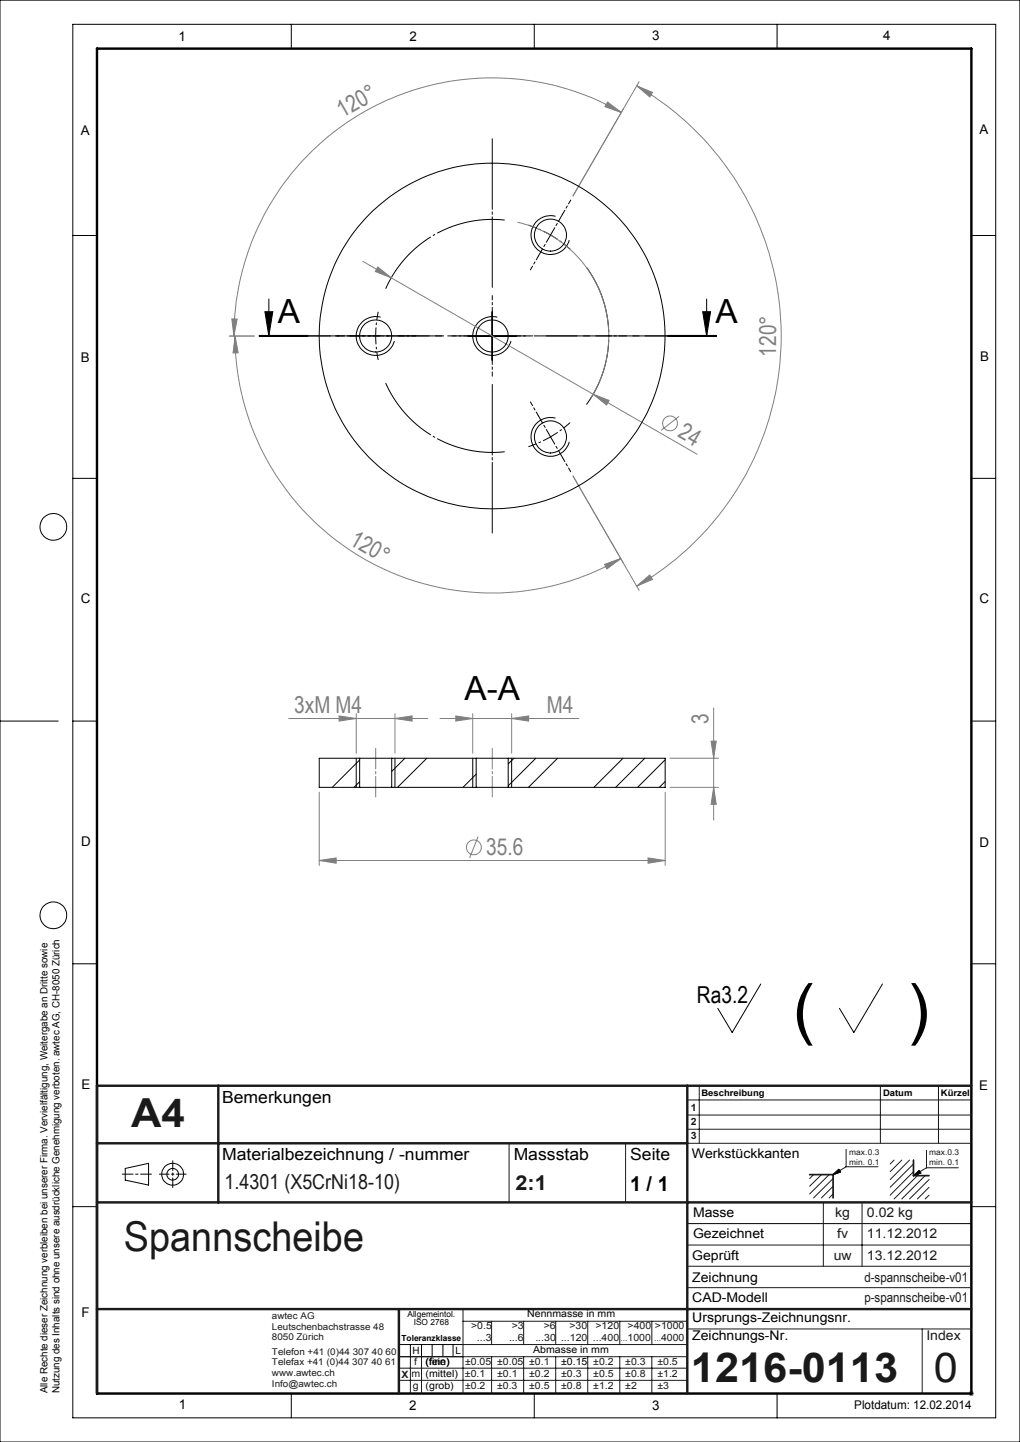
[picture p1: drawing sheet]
<svg xmlns="http://www.w3.org/2000/svg" width="210mm" height="297mm" viewBox="0 0 210 297" stroke-linecap="round" stroke-linejoin="round" font-family="sans-serif">
<g fill="none" stroke="#000" stroke-width=".21">
<path d="M0 0h210v297h-210zM15 5h190v287h-190zM60 5v5M110 5v5M160 5v5M15 48.5h5M114.4 44.6a4 4 0 0 0-4.9 2.8 4 4 0 0 0 2.8 4.9 4 4 0 0 0 4.9-2.8M200 48.5h5M53.4 69.2h10M53.4 69.3h10M53.4 69.1h10M54.5 64.2h1.7l-.8 5z"/>
<path d="M55.4 61.6v7.6M78.4 65.3a4 4 0 0 0-4.9 2.9 4 4 0 0 0 2.8 4.9 4 4 0 0 0 4.9-2.9M96.3 69.2h10M101.3 64.2v10M102.4 65.3a4 4 0 0 0-4.9 2.9 4 4 0 0 0 2.8 4.9 4 4 0 0 0 4.9-2.9M137.5 69.1h10zM137.5 69.2h10M137.5 69.3h10M144.7 64.2h1.6l-.8 5zM145.5 61.6v7.6M15 98.5h5M114.4 86.1a4 4 0 0 0-5 2.8 4 4 0 0 0 2.9 5 4 4 0 0 0 4.9-2.9"/>
<path d="M200 98.5h5M0 148.5h12M15 148.5h5M73.3 156.2v6M81.3 156.2v6M97.3 156.2v6M105.3 156.2v6M200 148.5h5M15 198.5h5M200 198.5h5M156.6 202.7l-5.9 10-2.9-5M181.7 202.7l-5.9 10-3-5"/>
<path d="M200 223.6v63.4h-180M15 248.5h5M25.8 240.7l4.8-1.1v4.5l-4.8-1zM141.5 252h58.5M200 248.5h5M82.1 276.9h13.2M84.5 276.9v2.5M86.8 276.9v2.5M89 276.9v2.5M91.2 276.9v2.5M93.3 276.9v2.5M60 287v5"/>
<path d="M110 287v5M160 287v5"/>
<circle cx="11" cy="108.5" r="2.76"/>
<circle cx="11" cy="188.5" r="2.76"/>
<circle cx="35.6" cy="241.9" r="1.19"/>
<circle cx="35.6" cy="241.9" r="2.26"/>
</g>
<g fill="none" stroke="#808080" stroke-width=".21">
<path d="M131.1 17.7l3.2 1.3-.5 1zM131.1 17.7a59.5 59.5 0 0 1 0 103M131.6 16.8l-13.6 23.6M125.1 21l2.8 2.2-3.3-1.2zM127.9 23.2a53.2 53.2 0 0 0-79.7 46M74.7 53.8l5.8 3.4M77.8 55l2.7 2.2-3.2-1.3zM80.5 57.2l63 36.4M106.5 45.8a24 24 0 0 1 15.1 36.3M47.2 69.2h5.2M47.7 65.7h1.1l-.6 3.5zM48.4 69.2l.6 3.5h-1z"/>
<path d="M48.4 69.2a52.9 52.9 0 0 0 79.4 45.8M118 98l13.6 23.6M122.1 81.2l3.3 1.3-.5 .9zM139.8 85.8l-3.7 2.8M124.5 116.2l3.3-1.2-2.8 2.2zM131.1 120.7l2.7-2.3 .5 .9zM59.4 148h28.7M69.8 147.5l3.5 .5-3.5 .5zM73.3 147v8.1M81.3 148l3.5-.5v1zM81.3 147v8.1M90.6 148h28.6"/>
<path d="M93.8 147.5l3.5 .5-3.5 .5zM97.3 147v8.1M105.3 148l3.5-.5v1zM105.3 147v8.1M137.9 156.2h10M146.4 152.6h1.1l-.6 3.6zM146.9 145.8v23.1M65.7 177.2l3.5-.5v1.1zM65.7 163.2v15.1M65.7 177.2h71.2M98.4 172.3l-1.7 4.4M133.4 176.7l3.5 .5-3.5 .6z"/>
<path d="M136.9 163.2v15.1M137.9 162.2h10M146.9 162.2l.6 3.5h-1.1zM199.5 287h1M199.6 286.7l.7 .7M200 286.5v1M200.3 286.7l-.7 .7"/>
<circle cx="138" cy="87.2" r="1.53"/>
<circle cx="97.6" cy="174.5" r="1.53"/>
</g>
<path d="M35.6 239.1v5.5M32.8 241.8h5.5" fill="none" stroke="#000" stroke-width=".21" stroke-dasharray="15.2 .5 .5 .5" stroke-dashoffset="13.3"/>
<path d="M25.2 241.8h6" fill="none" stroke="#000" stroke-width=".21" stroke-dasharray="15.2 .5 .5 .5" stroke-dashoffset="13"/>
<path d="M20 10h180v277h-180z" fill="none" stroke="#000" stroke-width=".5"/>
<g fill="none" stroke="#191924" stroke-width=".21">
<path d="M20 223.7v63.2M104.8 235.7v11.9M128.8 235.7v11.9M141.5 232.6h58.5M141.5 226.6h58.5M141.5 229.7h58.5M141.5 235.5h58.5M144 223.6v11.9M174.2 236.7v3.6M181.3 223.6v11.9M184.1 238.9l-.8 .8M185.7 238.9l-2.4 2.4"/>
<path d="M187.3 238.9l-4 4.1M188.1 239.7l-4.8 4.8M190.7 236.9v3.6M193.2 223.6v11.9M141.5 256.4h58.5M167.5 241.9l-.8 .8M169.1 241.9l-2.4 2.4M169.5 247.6v13.2M170.7 241.9l-4 4M171.5 241.9l1.2-1.1 .3 .6zM171.5 245.9l-.8 .8M171.5 244.3l-2.4 2.4"/>
<path d="M171.5 242.7l-4 4M174.2 240.3l-2.7 1.6M174.2 240.3h6.6M177.5 247.6v13.2M188.1 241.3l-4.8 4.9M188.9 242.1l-4.8 4.8M189.3 241.1l.3 .5M189.3 241.1l-1.2 1M189.6 241.6l-1.5 .5M190.5 242.1l-4.8 4.8M190.7 240.5l-2.6 1.6M190.7 240.5h6.6"/>
<path d="M191.3 246.2l-.8 .7M191.3 244.5l-2.4 2.4M191.3 243l-4 3.9M82.1 279.4h59.4M84.5 279.4v7.6M86.8 279.4v7.6M95.3 276.9h46.2M95.3 272.1h46.2M95.3 269.6v17.4M101.2 272.1v4.8M101.2 279.4v7.6M107.8 272.1v4.8"/>
<path d="M107.8 279.4v7.6M114.4 272.1v4.8M114.4 279.4v7.6M121 272.1v4.8M121 279.4v7.6M127.6 272.1v4.8M127.6 279.4v7.6M134.2 272.1v4.8M134.2 279.4v7.6M141.5 273.7h58.5M141.5 265.2h58.5M141.5 260.8h58.5"/>
<path d="M189.9 273.7v13.3M82.1 281.8h59.4M82.1 284.3h59.4"/>
</g>
<path d="M20 235.5h121.5M44.9 223.6v24M141.5 223.6v63.4M200 223.6h-180v63.3M20 247.6h180M20 269.6h180M82.1 269.6v17.4" fill="none" stroke="#191924" stroke-width=".5"/>
<path d="M188.1 238.9v3.2h3.2M166.7 241.9h4.8v4.8" fill="none" stroke="#191924" stroke-width=".35"/>
<path d="M188.1 242.1l1.5-.5-.2-.3zM171.5 241.9l1.4-.8-.2-.3zM171.5 241.9l1.5-.5-.1-.3zM188.1 242.1l1.3-.8-.1-.2z" fill-rule="evenodd" fill="#000"/>
<path d="M113.3 48.4l-2.2-1.1-2.3-.9M113.3 48.4l2.1 1.4 2 1.5M77.3 69.2l.2 2.5 .4 2.5M77.3 69.2l.2-2.5 .4-2.5M113.3 90l2.1-1.4 2-1.6M113.3 90l-2.2 1.1-2.3 .9" fill="none" stroke="#000" stroke-width=".21" stroke-dasharray="15.2 .5 .5 .5" stroke-dashoffset="13.5" stroke-linecap="butt"/>
<path d="M103.9 45.3a24 24 0 0 0-24.5 14.2M79.4 78.9a24 24 0 0 0 24.5 14.1M120.7 83.3a24 24 0 0 0 0-28.3" fill="none" stroke="#000" stroke-width=".21" stroke-dasharray="15.2 .5 .5 .5" stroke-dashoffset=".9" stroke-linecap="butt"/>
<path d="M101.3 59.2v-30.6M91.3 69.2h-30.6M101.3 79.2v30.6M111.3 69.2h30.6" fill="none" stroke="#000" stroke-width=".21" stroke-dasharray="15.2 .5 .5 .5" stroke-dashoffset=".7"/>
<path d="M110.8 52.7l-1.6 2.9M115.8 44.1l1.7-2.9M72.3 69.2h-3.3M82.3 69.2h3.3M96.3 69.2h-3.3M101.3 64.2v-3.3M101.3 74.2v3.3M106.3 69.2h3.3M110.8 85.6l-1.6-2.8M115.8 94.3l1.7 2.9" fill="none" stroke="#000" stroke-width=".21" stroke-dasharray="15.2 .5 .5 .5" stroke-dashoffset="14.4"/>
<path d="M113.3 48.4l2.5-4.3M113.3 48.4l-2.5 4.3M77.3 69.2h-5M77.3 69.2h5M113.3 90l2.5 4.3M113.3 90l-2.5-4.4" fill="none" stroke="#000" stroke-width=".21" stroke-dasharray="15.2 .5 .5 .5" stroke-dashoffset="13.5"/>
<path d="M53.4 69.2h94.1" fill="none" stroke="#000" stroke-width=".21" stroke-dasharray="6.3 1.3 1.3 1.3" stroke-dashoffset="1.8"/>
<path d="M77.3 154.1v10M101.3 154.1v10" fill="none" stroke="#808080" stroke-width=".21" stroke-dasharray="15.2 .5 .5 .5" stroke-dashoffset="11"/>
<path d="M54.5 64.2h1.7l-.8 5zM144.7 64.2h1.6l-.8 5z" fill="#000"/>
<g fill="#808080">
<path d="M125.1 21l2.8 2.2-3.3-1.2zM47.7 65.7h1.1l-.6 3.5z"/>
<path d="M48.4 69.2l.6 3.5h-1zM124.5 116.2l3.3-1.2-2.8 2.2z"/>
<path d="M65.7 177.2l3.5-.5v1.1zM133.4 176.7l3.5 .5-3.5 .6zM69.8 147.5l3.5 .5-3.5 .5zM81.3 148l3.5-.5v1zM93.8 147.5l3.5 .5-3.5 .5zM105.3 148l3.5-.5v1z"/>
<path d="M131.1 120.7l2.7-2.3 .5 .9zM131.1 17.7l3.2 1.3-.5 1z"/>
<path d="M146.4 152.6h1.1l-.6 3.6zM146.9 162.2l.6 3.5h-1.1z"/>
<path d="M77.8 55l-.5 .9 3.2 1.3zM122.1 81.2l2.8 2.2 .5-.9z"/>
</g>
<g fill="none" stroke="#000" stroke-width=".21">
<path d="M74 156.2h6.6M74 156.2h-8.3v6h8.3M74 156.2v6M74 156.5l-5.6 5.7M80.6 156.2v6M80.6 156.2h17.4M83.4 156.2l-2.8 2.7M87.9 156.2l-6.1 6M98 156.2h6.6M98 156.2v6M98 159.5l-2.7 2.7M104.6 156.2v6"/>
<path d="M104.6 156.2h32.3v6h-32.3M105.8 156.2l-1.2 1.1M110.3 156.2l-5.7 5.7M114.8 156.2l-6 6M128.3 156.2l-6 6M132.8 156.2l-6 6M136.9 156.5l-5.6 5.7M74 162.2h6.6M74 161l-1.1 1.2M80.6 162.2h17.4M98 162.2h6.6M136.9 161l-1.2 1.2"/>
<circle cx="113.3" cy="48.4" r="3.3"/>
<circle cx="77.3" cy="69.2" r="3.3"/>
<circle cx="101.3" cy="69.2" r="35.6"/>
<circle cx="101.3" cy="69.2" r="3.3"/>
<circle cx="113.3" cy="90" r="3.3"/>
</g>
<g font-size="13.7">
<text x="163.2" y="212.5">(</text>
<text x="186.8" y="212.5">)</text>
</g>
<g font-size="8.5" fill="#191924">
<text x="25.5" y="257.6">Spannscheibe</text>
<text x="142.2" y="284.6">1216-0113</text>
<text x="192.2" y="284.6">0</text>
</g>
<text font-size="8.2" fill="#191924" x="27" y="232.1">A4</text>
<g font-size="6.9">
<text x="57.2" y="66.5">A</text>
<text x="147.3" y="66.5">A</text>
<text x="95.6" y="144.2">A-A</text>
</g>
<g font-size="4.8" fill="#808080">
<text x="70.5" y="24.3" transform="rotate(-30 70.5 24.3)">120°</text>
<text x="159.8" y="73.4" transform="rotate(-90 159.8 73.4)">120°</text>
<text x="139.3" y="89.9" transform="rotate(30 139.3 89.9)">24</text>
<text x="71.7" y="112" transform="rotate(30 71.7 112)">120°</text>
<text x="60.6" y="146.9">3xM M4</text>
<text x="112.6" y="146.9">M4</text>
<text x="145.9" y="149.1" transform="rotate(-90 145.9 149.1)">3</text>
<text x="100.1" y="176.1">35.6</text>
</g>
<text font-size="4.8" x="143.5" y="206.6">Ra3.2</text>
<g font-size="4.2" fill="#191924">
<text x="46.2" y="245">1.4301 (X5CrNi18-10)</text>
<text x="106.1" y="245.1">2:1</text>
</g>
<text font-size="4.2" x="129.7" y="245.4">1 / 1</text>
<g font-size="3.4">
<text x="45.7" y="227.2">Bemerkungen</text>
<text x="45.7" y="239">Materialbezeichnung / -nummer</text>
<text x="105.8" y="239">Massstab</text>
<text x="129.7" y="239">Seite</text>
</g>
<g font-size="2.7">
<text x="36.8" y="8.4">1</text>
<text x="84.3" y="8.4">2</text>
<text x="134.3" y="8.3">3</text>
<text x="181.8" y="8.3">4</text>
<text x="16.7" y="27.7">A</text>
<text x="201.7" y="27.7">A</text>
<text x="16.6" y="74.5">B</text>
<text x="201.8" y="74.5">B</text>
<text x="16.6" y="124.2">C</text>
<text x="201.7" y="124.2">C</text>
<text x="16.7" y="174.2">D</text>
<text x="201.6" y="174.5">D</text>
<text x="16.8" y="224.2">E</text>
<text x="201.6" y="224.5">E</text>
<text x="142.4" y="238.5">Werkstückkanten</text>
<text x="142.7" y="250.7">Masse</text>
<text x="142.7" y="255.1">Gezeichnet</text>
<text x="142.5" y="259.5">Geprüft</text>
<text x="142.5" y="264">Zeichnung</text>
<text x="142.5" y="268.2">CAD-Modell</text>
<text x="16.7" y="271.2">F</text>
<text x="142.5" y="272.3">Ursprungs-Zeichnungsnr.</text>
<text x="142.5" y="276.1">Zeichnungs-Nr.</text>
<text x="36.8" y="290.3">1</text>
<text x="84.2" y="290.4">2</text>
<text x="134.3" y="290.4">3</text>
</g>
<g font-size="2.7" fill="#191924">
<text x="172" y="250.7">kg</text>
<text x="178.5" y="250.7">0.02 kg</text>
<text x="172.4" y="255.1">fv</text>
<text x="178.5" y="255.1">11.12.2012</text>
<text x="171.6" y="259.5">uw</text>
<text x="178" y="264">d-spannscheibe-v01</text>
<text x="178.5" y="259.5">13.12.2012</text>
<text x="178" y="268.2">p-spannscheibe-v01</text>
<text x="190.7" y="276.1">Index</text>
</g>
<text font-size="2.5" x="175.9" y="290.1">Plotdatum: 12.02.2014</text>
<g font-size="2.1" fill="#191924">
<text x="142.3" y="228.7">1</text>
<text x="142.3" y="231.7">2</text>
<text x="142.2" y="234.6">3</text>
<text x="97" y="273.8">&gt;0.5</text>
<text x="105.4" y="273.8">&gt;3</text>
<text x="111.9" y="273.8">&gt;6</text>
<text x="117.3" y="273.8">&gt;30</text>
<text x="122.6" y="273.8">&gt;120</text>
<text x="129.2" y="273.8">&gt;400</text>
<text x="134.8" y="273.8">&gt;1000</text>
<text x="85.2" y="281.1">f</text>
<text x="95.7" y="281.1">±0.05</text>
<text x="98.2" y="276.1">...3</text>
<text x="102.3" y="281.1">±0.05</text>
<text x="104.8" y="276.1">...6</text>
<text x="108.9" y="281.1">±0.1</text>
<text x="110.2" y="276.1">...30</text>
<text x="115.5" y="276.1">...120</text>
<text x="122.1" y="276.1">...400</text>
<text x="122.1" y="281.1">±0.2</text>
<text x="128.7" y="281.1">±0.3</text>
<text x="129.2" y="276.1">1000</text>
<text x="135.3" y="281.1">±0.5</text>
<text x="136.1" y="276.1">4000</text>
<text x="82.7" y="283.7">X</text>
<text x="84.7" y="283.6">m</text>
<text x="85" y="286.1">g</text>
<text x="95.7" y="283.6">±0.1</text>
<text x="95.7" y="286.1">±0.2</text>
<text x="102.3" y="286.1">±0.3</text>
<text x="102.3" y="283.6">±0.1</text>
<text x="108.9" y="283.6">±0.2</text>
<text x="108.9" y="286.1">±0.5</text>
<text x="115.5" y="283.6">±0.3</text>
<text x="115.5" y="286.1">±0.8</text>
<text x="122.1" y="283.6">±0.5</text>
<text x="122.1" y="286.1">±1.2</text>
<text x="128.7" y="283.6">±0.8</text>
<text x="128.7" y="286.1">±2</text>
<text x="135.3" y="286.1">±3</text>
<text x="135.3" y="283.6">±1.2</text>
</g>
<g font-size="2.1">
<text x="108.5" y="271.3">Nennmasse in mm</text>
<text x="84.9" y="278.9">H</text>
<text x="87.6" y="281.1">(fein)</text>
<text x="93.7" y="278.9">L</text>
<text x="109.8" y="278.6">Abmasse in mm</text>
<text x="115.5" y="281.1">±0.15</text>
<text x="9.8" y="287" transform="rotate(-90 9.8 287)">Alle Rechte dieser Zeichnung verbleiben bei unserer Firma. Vervielfältigung, Weitergabe an Dritte sowie</text>
<text x="12.3" y="287" transform="rotate(-90 12.3 287)">Nutzung des Inhalts sind ohne unsere ausdrückliche Genehmigung verboten. awtec AG, CH-8050 Zürich</text>
<text x="87.6" y="283.6">(mittel)</text>
<text x="87.6" y="286.1">(grob)</text>
</g>
<text font-size="2.1" fill="#010000" x="87.6" y="281.2">(fine)</text>
<g font-size="1.9">
<text x="144.4" y="225.7">Beschreibung</text>
<text x="181.8" y="225.7">Datum</text>
<text x="193.7" y="225.7">Kürzel</text>
</g>
<g font-size="1.9" fill="#191924">
<text x="56" y="271.7">awtec AG</text>
<text x="56" y="273.9">Leutschenbachstrasse 48</text>
<text x="56" y="276">8050 Zürich</text>
<text x="56" y="279">Telefon +41 (0)44 307 40 60</text>
<text x="56" y="281.2">Telefax +41 (0)44 307 40 61</text>
<text x="56" y="283.4">www.awtec.ch</text>
<text x="56" y="285.6">Info@awtec.ch</text>
</g>
<g font-size="1.7">
<text x="83.9" y="271.3">Allgemeintol.</text>
<text x="85.2" y="272.9">ISO 2768</text>
<text x="82.7" y="276.2">Toleranzklasse</text>
</g>
<g font-size="1.6" fill="#191924">
<text x="174.8" y="237.9">max.0.3</text>
<text x="174.8" y="239.9">min. 0.1</text>
<text x="191.3" y="237.9">max.0.3</text>
<text x="191.3" y="239.9">min. 0.1</text>
<text x="127.8" y="276.1">...</text>
<text x="134.6" y="276.1">...</text>
</g>
</svg>
